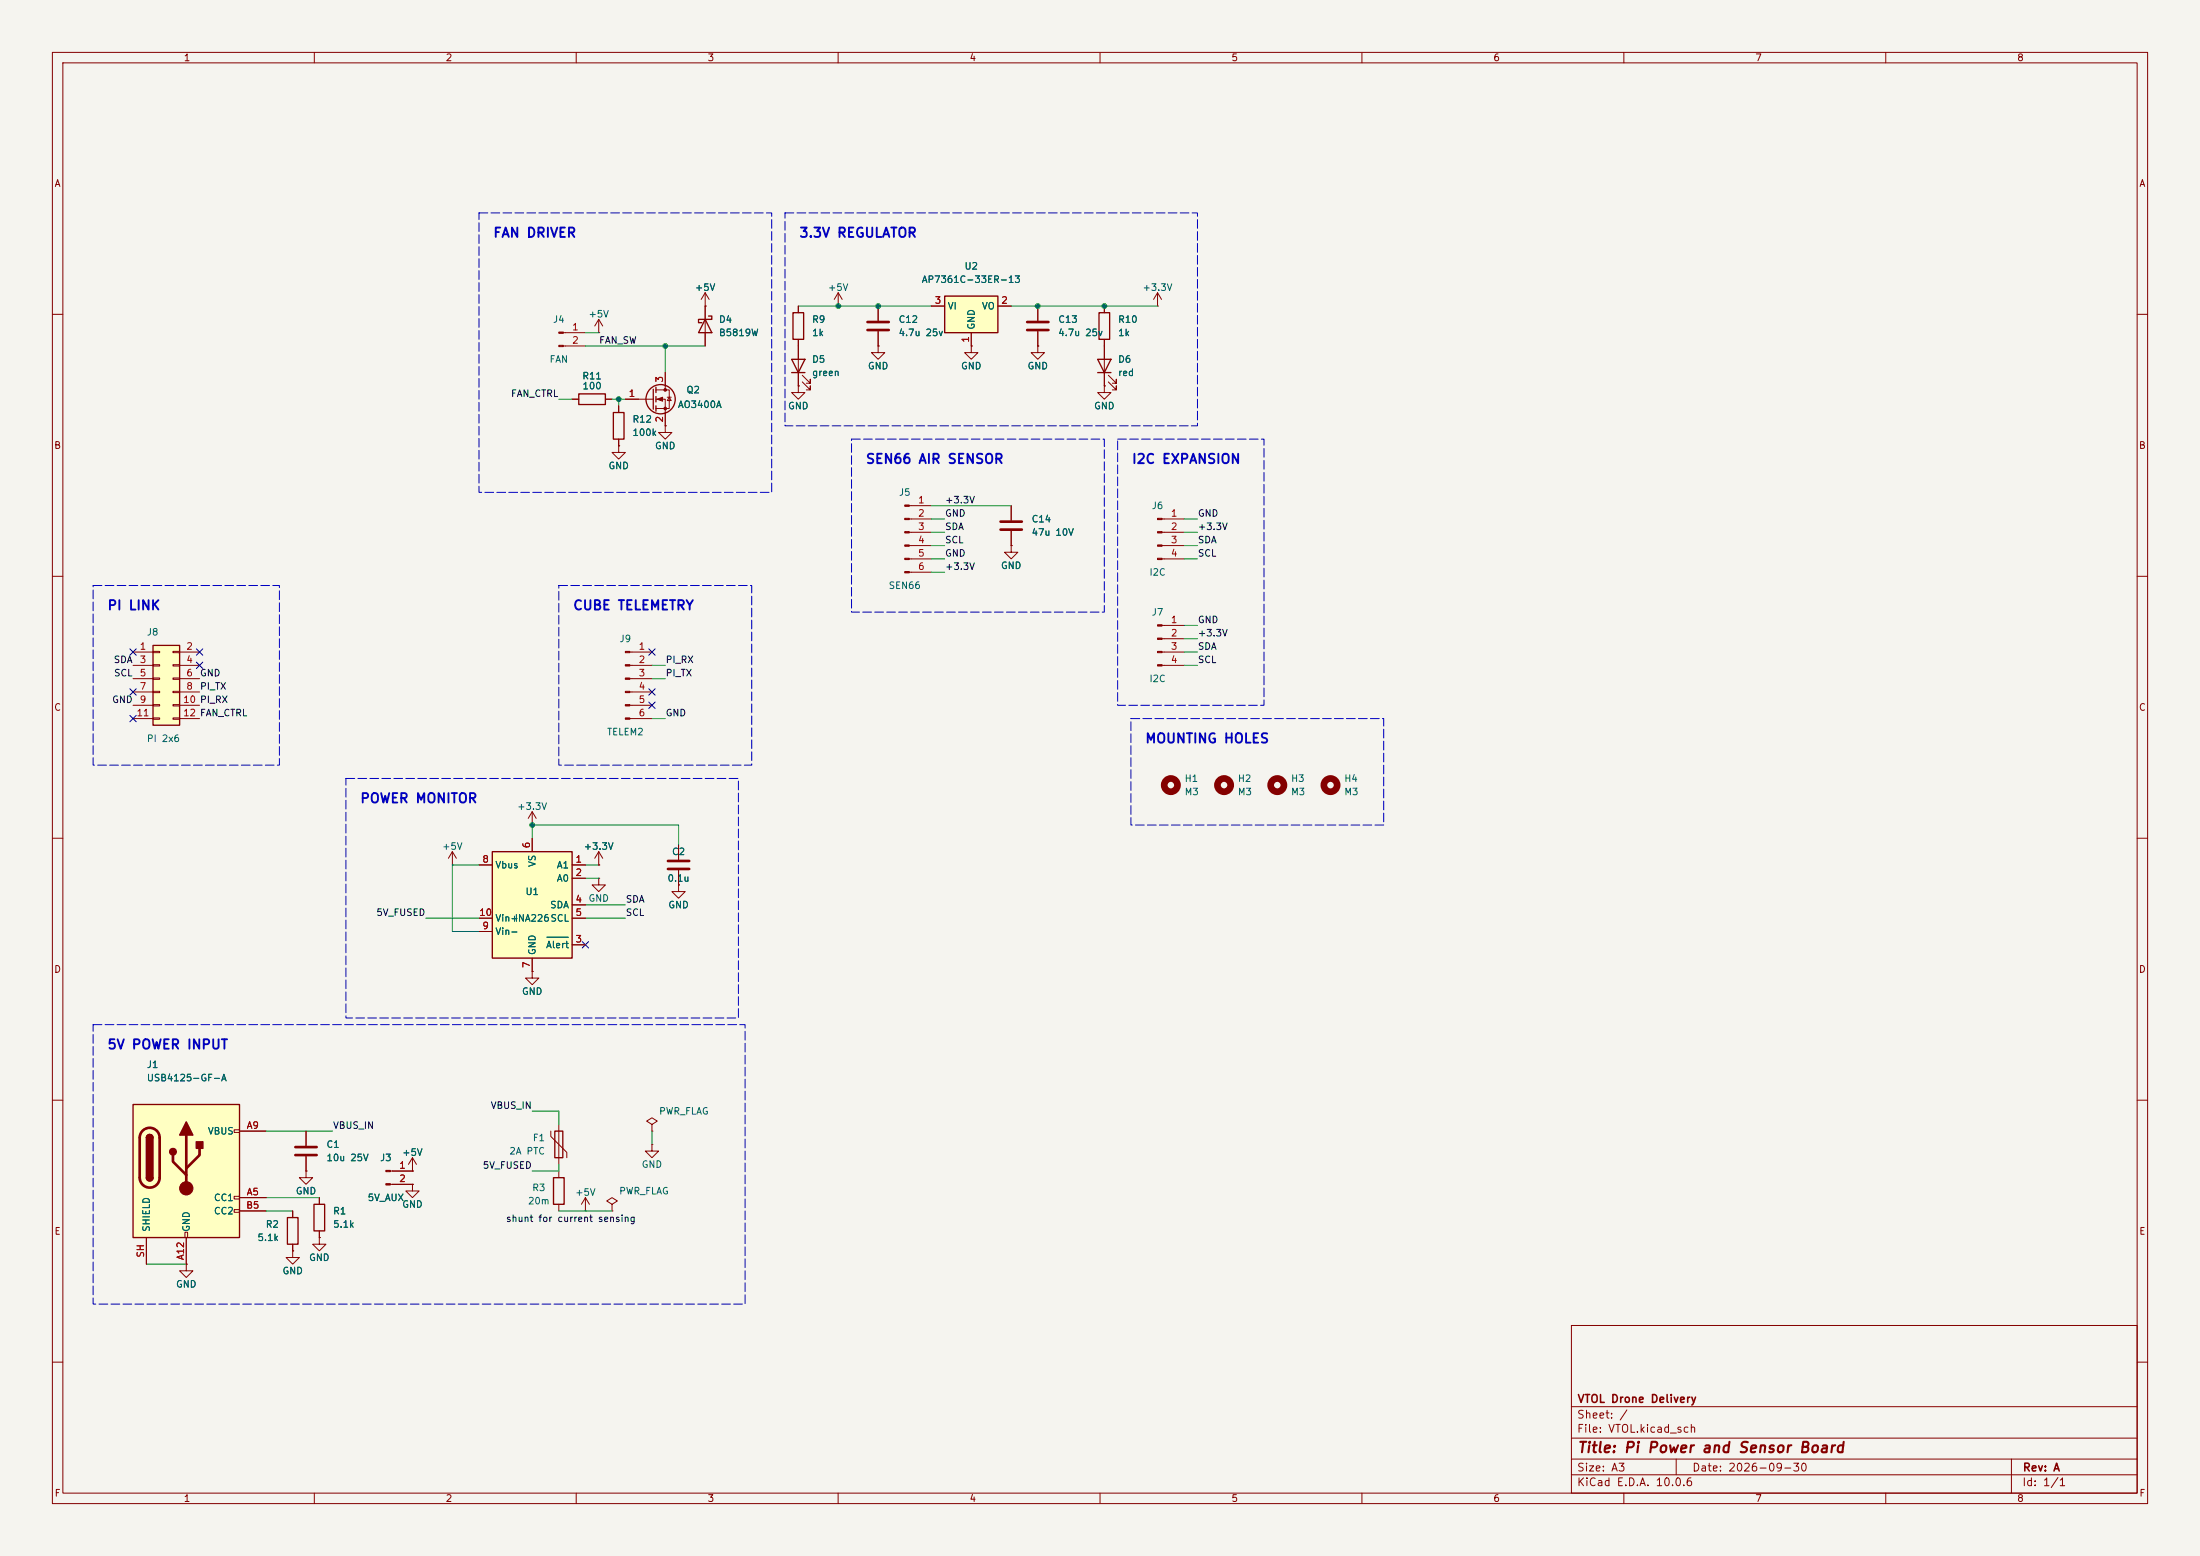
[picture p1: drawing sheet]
<svg xmlns="http://www.w3.org/2000/svg" width="420mm" height="297mm" viewBox="0 0 420 297" stroke-linecap="round" stroke-linejoin="round" font-family="sans-serif">
<path d="M0 0h420v297h-420z" fill="#f5f4ef" stroke="#f5f4ef" stroke-width=".19"/>
<g fill="none" stroke="#840000" stroke-width=".19">
<path d="M10 10h400v277h-400zM12 12h396v273h-396zM60 10v2M110 10v2M160 10v2M210 10v2M260 10v2M310 10v2M360 10v2M10 60h2M167.6 66v1.3h1.3l-1.3 1.3-1.2-1.3h1.2M167.6 66h.1"/>
<path d="M185.4 66v1.3h1.3l-1.3 1.3-1.3-1.3h1.3M185.4 66h.1M408 60h2M10 110h2M408 110h2M10 160h2M408 160h2M114.3 167.6v1.3h1.3l-1.3 1.3-1.3-1.3h1.3M114.3 167.6h.1M10 210h2M408 210h2M300 253h108v32h-108z"/>
<path d="M10 260h2M300 278.5h108M300 274.5h108M300 268.5h108M320 278.5v3M384 278.5v6.5M408 260h2M60 285v2M110 285v2M160 285v2M210 285v2M260 285v2"/>
<path d="M300 281.5h108M310 285v2M360 285v2"/>
</g>
<path d="M180.3 56.5h10.2v7h-10.2z" fill="#ffffc2"/>
<path d="M151.4 59.7h2v5.1h-2zM180.3 56.5h10.2v7h-10.2zM151.1 68.6h2.6l-1.3 2.5zM151.1 71.1h2.6" fill="none" stroke="#840000" stroke-width=".25"/>
<g fill="none" stroke="#840000" stroke-width=".19">
<path d="M152.4 58.4v1.3M160 58.4h.1M160 55.9l-.7 1.3M160 55.9l.8 1.3M160 55.9v2.5M177.8 58.4h2.5M190.5 58.4h2.5M152.4 73.7v1.2h1.3l-1.3 1.3-1.3-1.3h1.3M152.4 73.7h.1M152.4 64.8v8.9M153.2 72.9l1.5 1.5v-.7v.7h-.8M153.2 71.6l1.5 1.6v-.8v.8h-.8"/>
<path d="M185.4 63.5v2.5M101.6 185.4v1.3h1.3l-1.3 1.3-1.3-1.3h1.3M101.6 185.4h.1"/>
</g>
<path d="M94 162.6h15.2v20.3h-15.2z" fill="#ffffc2"/>
<g fill="none" stroke="#840000" stroke-width=".25">
<path d="M110.5 75.2h5.1v2h-5.1zM117.1 78.7h2v5.1h-2zM124.7 74.3v3.8M125.2 73.9v1M125.2 75.7v1M125.2 77.5v1M134.6 61l1.3 2.5h-2.6zM135.3 60.3h.6v.7h-2.6v.6h.7M94 162.6h15.2v20.3h-15.2z"/>
<circle cx="126.1" cy="76.2" r="2.79"/>
</g>
<g fill="none" stroke="#840000" stroke-width=".19">
<path d="M134.6 58.4h.1M134.6 55.9l-.7 1.3M134.6 55.9l.8 1.3M134.6 55.9v10.1M167.6 58.4v2.8M107.5 63.5h4.3M107.5 66h4.3M109.2 76.2h1.3M115.6 76.2h1.2M118.1 77.5v1.2M119.4 76.2h5.3M125.2 74.4h2.6v3.6h-2.6"/>
<path d="M125.2 76.2h1.8v5.1M127 71.1v3.3M127.4 75.8h.7M127.8 75.8l.3 .7h-.7zM167.6 63.2v2.8M118.1 85.1v1.3h1.3l-1.3 1.2-1.3-1.2h1.3M118.1 85.1h.1M118.1 83.8v1.3M127 81.3v1.3h1.3l-1.3 1.2-1.3-1.2h1.3M127 81.3h.1M120.2 124.5h4.3M120.2 127h4.3"/>
<path d="M120.2 129.5h4.3M120.2 132.1h4.3M120.2 134.6h4.3M120.2 137.2h4.3M101.6 157.5h.1M101.6 154.9v2.6M101.6 154.9l-.8 1.3M101.6 154.9l.8 1.3M91.4 165.1h2.6M91.4 175.3h2.6M91.4 177.8h2.6M101.6 160v2.6"/>
<path d="M109.2 165.1h2.6M109.2 167.6h2.6M109.2 172.7h2.6M109.2 175.3h2.6M114.3 165.1h.1M114.3 162.6l-.8 1.2M114.3 162.6l.8 1.2M114.3 162.6v2.5M129.5 168.9v1.3h1.3l-1.3 1.3-1.2-1.3h1.2M129.5 168.9h.1M129.5 161.3v2.8M129.5 166.1v2.8"/>
<path d="M101.6 182.9v2.5M109.2 180.3h2.6"/>
</g>
<path d="M104.4 178.9h4.1" fill="none" stroke="#006464" stroke-width=".19"/>
<path d="M165.6 61.5h4.1M165.6 63h4.1M127.5 164.3h4.1M127.5 165.9h4.1" fill="none" stroke="#840000" stroke-width=".51"/>
<g fill="#840000" stroke="#840000" stroke-width=".19">
<path d="M119.4 124.3h.8v.3h-.8z"/>
<path d="M119.4 126.9h.8v.2h-.8z"/>
<path d="M119.4 129.4h.8v.3h-.8z"/>
<path d="M119.4 132h.8v.2h-.8z"/>
<path d="M119.4 134.5h.8v.2h-.8z"/>
<path d="M119.4 137h.8v.3h-.8z"/>
<path d="M125.5 76.2l1-.4v.8z"/>
<path d="M106.7 63.4h.8v.2h-.8z"/>
<path d="M106.7 65.9h.8v.3h-.8z"/>
<circle cx="127" cy="74.4" r=".25"/>
<circle cx="127" cy="78" r=".25"/>
</g>
<path d="M29.2 123.2h5.1v15.2h-5.1z" fill="#ffffc2"/>
<path d="M29.2 123.2h5.1v15.2h-5.1zM105.9 215.9h1.5v5.1h-1.5zM54.9 232.4h2v5.1h-2zM59.9 229.9h2.1v5h-2.1zM105.7 224.8h2v5.1h-2z" fill="none" stroke="#840000" stroke-width=".25"/>
<g fill="none" stroke="#840000" stroke-width=".19">
<path d="M114.3 63.5h.1M114.3 61l-.8 1.2M114.3 61l.8 1.2M114.3 61v2.5M25.4 124.5h3.8M25.4 127h3.8M25.4 129.5h3.8M25.4 132.1h3.8M25.4 134.6h3.8M25.4 137.2h3.8M29.2 124.3h1.3v.3h-1.3zM29.2 126.9h1.3v.2h-1.3z"/>
<path d="M29.2 129.4h1.3v.3h-1.3zM29.2 132h1.3v.2h-1.3zM29.2 134.5h1.3v.2h-1.3zM29.2 137h1.3v.3h-1.3zM33 124.3h1.3v.3h-1.3zM33 126.9h1.3v.2h-1.3zM33 129.4h1.3v.3h-1.3zM33 132h1.3v.2h-1.3zM33 134.5h1.3v.2h-1.3zM33 137h1.3v.3h-1.3zM34.3 124.5h3.8M34.3 127h3.8"/>
<path d="M34.3 129.5h3.8M34.3 132.1h3.8M34.3 134.6h3.8M34.3 137.2h3.8M58.4 215.9v2.8M105.2 215.9v1l3 3.1v1M106.7 214.6v7.6M124.5 218.4v1.3h1.2l-1.2 1.3-1.3-1.3h1.3M124.5 218.4h.1M124.5 214.6l1-.6-1-.6-1.1 .6 1.1 .6v1.3M124.5 215.9h.1M55.9 238.8v1.2h1.2l-1.2 1.3-1.3-1.3h1.3"/>
<path d="M55.9 238.8h.1M55.9 231.1v1.3M55.9 237.5v1.3M58.4 223.5v1.3h1.3l-1.3 1.3-1.3-1.3h1.3M58.4 223.5h.1M58.4 220.7v2.8M61 236.2v1.3h1.2l-1.2 1.3-1.3-1.3h1.3M61 236.2h.1M61 228.6v1.3M61 234.9v1.3M74.5 223.5h4.2M74.5 226.1h4.2"/>
<path d="M78.7 226.1v1.2h1.3l-1.3 1.3-1.2-1.3h1.2M78.7 226.1h.1M78.7 223.5h.1M78.7 221l-.7 1.2M78.7 221l.8 1.2M78.7 221v2.5M106.7 223.5v1.3M106.7 229.9v1.2M111.8 231.1h.1M111.8 228.6l-.8 1.3M111.8 228.6l.7 1.3M111.8 228.6v2.5"/>
<path d="M116.8 229.9l1.1-.7-1.1-.6-1 .6 1 .7v1.2M116.8 231.1h.1M35.6 241.3v1.3h1.2l-1.2 1.2-1.3-1.2h1.3M35.6 241.3h.1"/>
</g>
<path d="M56.4 218.9h4.1M56.4 220.5h4.1" fill="none" stroke="#840000" stroke-width=".51"/>
<g fill="#840000" stroke="#840000" stroke-width=".19">
<path d="M73.7 223.4h.8v.2h-.8z"/>
<path d="M73.7 225.9h.8v.3h-.8z"/>
</g>
<path d="M25.4 210.8h20.3v25.4h-20.3z" fill="#ffffc2"/>
<g fill="none" stroke="#840000" stroke-width=".19">
<path d="M134.6 58.4h.1M134.6 58.4v2.6M152.4 58.4v1.3M167.6 58.4v2.8M177.8 58.4h2.5M190.5 58.4h2.5M198.1 58.4v2.8M210.8 58.4v1.3M221 58.4h.1M221 55.9l-.8 1.3M221 55.9l.7 1.3M221 55.9v2.5"/>
<path d="M109.2 76.2h1.3M115.6 76.2h1.2M118.1 77.5v1.2M119.4 76.2h2.5M127 71.1v2.6M127 78.7v2.6M134.6 63.5v2.5M152.4 73.7h.1M152.4 64.8v3.8M152.4 71.1v2.6M167.6 66h.1M167.6 63.2v2.8"/>
<path d="M185.4 66h.1M185.4 63.5v2.5M198.1 66v1.3h1.3l-1.3 1.3-1.3-1.3h1.3M198.1 66h.1M198.1 63.2v2.8M210.8 73.7v1.2h1.3l-1.3 1.3-1.3-1.3h1.3M210.8 73.7h.1M210.8 64.8v8.9M211.6 72.9l1.5 1.5v-.7v.7h-.8M211.6 71.6l1.5 1.6v-.8v.8h-.8M118.1 85.1h.1M118.1 83.8v1.3"/>
<path d="M127 81.3h.1M173.6 99.1h4.2M173.6 96.5h4.2M193 96.5v2.8M221.8 99.1h4.3M173.6 101.6h4.2M173.6 104.1h4.2M173.6 106.7h4.2M173.6 109.2h4.2M193 104.1v1.3h1.3l-1.3 1.3-1.2-1.3h1.2M193 104.1h.1M193 101.3v2.8"/>
<path d="M221.8 119.4h4.3M221.8 101.6h4.3M221.8 104.1h4.3M221.8 106.7h4.3M221.8 121.9h4.3M221.8 124.5h4.3M221.8 127h4.3M86.4 165.1h.1M86.4 162.6l-.8 1.2M86.4 162.6l.7 1.2M86.4 162.6v2.5M91.4 165.1h2.6"/>
<path d="M91.4 175.3h2.6M91.4 177.8h2.6M101.6 160v2.6M109.2 165.1h2.6M109.2 167.6h2.6M109.2 172.7h2.6M109.2 175.3h2.6M114.3 165.1h.1M129.5 168.9h.1M129.5 161.3v2.8M129.5 166.1v2.8M101.6 185.4h.1"/>
<path d="M101.6 182.9v2.5M109.2 180.3h2.6M44.7 215.6h1v.6h-1zM45.7 215.9h5.1M58.4 215.9v2.8M27.9 236.2v5.1M35.3 235.2h.5v1h-.5zM35.6 236.2v5.1M44.7 228.3h1v.6h-1zM44.7 230.9h1v.5h-1zM45.7 228.6h5.1M45.7 231.1h5.1"/>
<path d="M55.9 238.8h.1M55.9 231.1v1.3M55.9 237.5v1.3M58.4 223.5h.1M58.4 220.7v2.8M61 236.2h.1M61 228.6v1.3M61 234.9v1.3M74.9 223.5h3.8M74.9 226.1h3.8M78.7 223.5h.1M78.7 226.1h.1"/>
<path d="M35.6 241.3h.1"/>
</g>
<path d="M209.8 59.7h2v5.1h-2zM209.5 68.6h2.6l-1.3 2.5zM209.5 71.1h2.6M25.4 210.8h20.3v25.4h-20.3zM27.9 217.2a.64 .64 0 0 1 .7-.7 .64 .64 0 0 1 .6 .7M27.9 224.8a.64 .64 0 0 0 .7 .6 .64 .64 0 0 0 .6-.6" fill="none" stroke="#840000" stroke-width=".25"/>
<path d="M196.1 61.5h4.1M196.1 63h4.1M191 99.6h4.1M191 101.1h4.1M27.2 215.8a1.9 1.9 0 0 1 2.1-.4 1.9 1.9 0 0 1 1.2 1.8v7.6a1.91 1.91 0 0 1-1.9 1.9 1.91 1.91 0 0 1-1.9-1.9v-7.8l.1-.6zM35.6 216.7v10.1M38.1 219.2v1.3l-2.5 2.5M33 220.5v1.2l2.6 2.6" fill="none" stroke="#840000" stroke-width=".51"/>
<g fill="#840000" stroke="#840000" stroke-width=".25">
<path d="M27.9 217.2h1.3v7.6h-1.3z"/>
<path d="M28.1 216.7a.64 .64 0 0 1 .7-.1 .64 .64 0 0 1 .4 .6h-1.3z"/>
<path d="M27.9 224.8h1.3a.64 .64 0 0 1-.6 .6 .64 .64 0 0 1-.7-.6z"/>
<path d="M35.6 214.1l1.2 2.6h-2.5z"/>
<path d="M37.5 217.9h1.2v1.3h-1.2z"/>
<circle cx="33" cy="219.8" r=".63"/>
</g>
<g fill="#840000" stroke="#840000" stroke-width=".19">
<path d="M221 119.3h.8v.2h-.8z"/>
<path d="M221 121.8h.8v.2h-.8z"/>
<path d="M221 124.3h.8v.3h-.8z"/>
<path d="M221 126.9h.8v.2h-.8z"/>
<path d="M221 98.9h.8v.3h-.8z"/>
<path d="M221 101.5h.8v.2h-.8z"/>
<path d="M221 104h.8v.3h-.8z"/>
<path d="M221 106.6h.8v.2h-.8z"/>
<path d="M172.7 96.4h.9v.2h-.9z"/>
<path d="M172.7 98.9h.9v.3h-.9z"/>
<path d="M172.7 101.5h.9v.2h-.9z"/>
<path d="M172.7 104h.9v.3h-.9z"/>
<path d="M172.7 106.6h.9v.2h-.9z"/>
<path d="M172.7 109.1h.9v.2h-.9z"/>
<circle cx="35.6" cy="226.8" r="1.27"/>
</g>
<g fill="none" stroke="#840000" stroke-width="1.3">
<circle cx="223.5" cy="149.9" r="1.27"/>
<circle cx="233.7" cy="149.9" r="1.27"/>
<circle cx="243.8" cy="149.9" r="1.27"/>
<circle cx="254" cy="149.9" r="1.27"/>
</g>
<g fill="none" stroke="#009600" stroke-width=".19">
<path d="M152.4 58.4h25.4M193 58.4h28M106.7 76.2h2.5M111.8 63.5h2.5M111.8 66h22.8M116.8 76.2h2.6M118.1 76.2v1.3M127 66v5.1M177.8 99.1h2.5M177.8 96.5h15.2M226.1 99.1h2.5M177.8 106.7h2.5"/>
<path d="M177.8 104.1h2.5M177.8 109.2h2.5M177.8 101.6h2.5M226.1 106.7h2.5M226.1 104.1h2.5M226.1 119.4h2.5M226.1 101.6h2.5M124.5 127h2.5M124.5 137.2h2.5M124.5 129.5h2.5M226.1 127h2.5M226.1 124.5h2.5"/>
<path d="M226.1 121.9h2.5M81.3 175.3h10.1M91.4 165.1h-5v12.7h5M101.6 160v-2.5h27.9v3.8M111.8 175.3h7.6M111.8 167.6h2.5M111.8 172.7h7.6M111.8 165.1h2.5M50.8 215.9h12.7M101.6 212.1h5.1v2.5M124.5 215.9v2.5M50.8 228.6h10.2"/>
<path d="M50.8 231.1h5.1M106.7 222.2v1.3h-5.1M106.7 231.1h10.1M27.9 241.3h7.7"/>
</g>
<g fill="none" stroke="#000084" stroke-width=".19">
<path d="M24.8 123.9l1.2 1.2M24.8 131.5l1.2 1.2M24.8 136.6l1.2 1.2M26 123.9l-1.2 1.2M26 131.5l-1.2 1.2M26 136.6l-1.2 1.2M37.5 123.9l1.2 1.2M37.5 126.4l1.2 1.2M38.7 123.9l-1.2 1.2M38.7 126.4l-1.2 1.2M123.9 131.5l1.2 1.2M123.9 134l1.2 1.2"/>
<path d="M123.9 123.9l1.2 1.2M125.1 131.5l-1.2 1.2M125.1 134l-1.2 1.2M125.1 123.9l-1.2 1.2M111.2 179.7l1.2 1.2M112.4 179.7l-1.2 1.2"/>
</g>
<path d="M91.4 40.6h55.9v53.4h-55.9zM149.9 40.6h78.7v40.7h-78.7zM162.6 83.8h48.2v33h-48.2zM213.4 83.8h27.9v50.8h-27.9zM17.8 111.8h35.5v34.3h-35.5zM106.7 111.8h36.8v34.3h-36.8zM215.9 137.2h48.3v20.3h-48.3zM66 148.6h75v45.7h-75zM17.8 195.6h124.4v53.3h-124.4z" fill="none" stroke="#0000c2" stroke-width=".19" stroke-dasharray="1.7 .6"/>
<path d="M104.4 178.9h4.1" fill="none" stroke="#006464" stroke-width=".19"/>
<g fill="#009600" stroke="#009600" stroke-width=".19">
<circle cx="101.6" cy="157.5" r=".46"/>
<circle cx="118.1" cy="76.2" r=".46"/>
<circle cx="127" cy="66" r=".46"/>
<circle cx="210.8" cy="58.4" r=".46"/>
<circle cx="198.1" cy="58.4" r=".46"/>
<circle cx="167.6" cy="58.4" r=".46"/>
<circle cx="160" cy="58.4" r=".46"/>
</g>
<text font-size="2" fill="#840000" x="301" y="277.8">Title: Pi Power and Sensor Board</text>
<g font-size="1.8" fill="#0000c2">
<text x="94" y="45.8">FAN DRIVER</text>
<text x="152.5" y="45.8">3.3V REGULATOR</text>
<text x="165.2" y="89">SEN66 AIR SENSOR</text>
<text x="216" y="89">I2C EXPANSION</text>
<text x="20.4" y="116.9">PI LINK</text>
<text x="109.3" y="116.9">CUBE TELEMETRY</text>
<text x="218.5" y="142.3">MOUNTING HOLES</text>
<text x="68.6" y="153.7">POWER MONITOR</text>
<text x="20.4" y="200.7">5V POWER INPUT</text>
</g>
<g font-size="1.5" fill="#840000">
<text x="301" y="268.1">VTOL Drone Delivery</text>
<text x="300.9" y="273.8">File: VTOL.kicad_sch</text>
<text x="300.9" y="271.1">Sheet: /</text>
<text x="300.9" y="281.2">Size: A3</text>
<text x="322.9" y="281.2">Date: 2026-09-30</text>
<text x="386" y="281.2">Rev: A</text>
<text x="300.9" y="284">KiCad E.D.A. 10.0.6</text>
<text x="385.9" y="284">Id: 1/1</text>
</g>
<g font-size="1.3" fill="#840000">
<text x="35" y="12">1</text>
<text x="85" y="12">2</text>
<text x="135" y="12">3</text>
<text x="185" y="12">4</text>
<text x="235" y="12">5</text>
<text x="285" y="12">6</text>
<text x="335" y="12">7</text>
<text x="385" y="12">8</text>
<text x="10.3" y="36">A</text>
<text x="408.3" y="36">A</text>
<text x="10.2" y="86">B</text>
<text x="408.2" y="86">B</text>
<text x="10.2" y="136">C</text>
<text x="408.2" y="136">C</text>
<text x="10.2" y="186">D</text>
<text x="408.2" y="186">D</text>
<text x="10.3" y="236">E</text>
<text x="408.3" y="236">E</text>
<text x="10.3" y="286">F</text>
<text x="35" y="287">1</text>
<text x="85" y="287">2</text>
<text x="135" y="287">3</text>
<text x="185" y="287">4</text>
<text x="235" y="287">5</text>
<text x="285" y="287">6</text>
<text x="335" y="287">7</text>
<text x="385" y="287">8</text>
<text x="408.3" y="286">F</text>
</g>
<g font-size="1.3" fill="#006464">
<text x="184" y="51.8">U2</text>
<text x="132.6" y="55.8">+5V</text>
<text x="158" y="55.8">+5V</text>
<text x="175.9" y="54.3">AP7361C-33ER-13</text>
<text x="180.8" y="59.4">VI</text>
<text x="187.3" y="59.4">VO</text>
<text x="218" y="55.8">+3.3V</text>
<text x="105.5" y="61.9">J4</text>
<text x="112.2" y="60.9">+5V</text>
<text x="137.1" y="61.9">D4</text>
<text x="137.1" y="64.5">B5819W</text>
<text x="154.9" y="61.9">R9</text>
<text x="154.9" y="64.5">1k</text>
<text x="171.4" y="61.9">C12</text>
<text x="171.4" y="64.5">4.7u 25v</text>
<text x="186.4" y="63" transform="rotate(-90 186.4 63)">GND</text>
<text x="201.9" y="61.9">C13</text>
<text x="201.9" y="64.5">4.7u 25v</text>
<text x="213.3" y="61.9">R10</text>
<text x="213.3" y="64.5">1k</text>
<text x="104.8" y="69.5">FAN</text>
<text x="154.9" y="69.5">D5</text>
<text x="165.6" y="70.8">GND</text>
<text x="183.4" y="70.8">GND</text>
<text x="196.1" y="70.8">GND</text>
<text x="213.3" y="69.5">D6</text>
<text x="111.1" y="72.7">R11</text>
<text x="111.1" y="74.6">100</text>
<text x="130.9" y="75.4">Q2</text>
<text x="154.9" y="72.1">green</text>
<text x="213.3" y="72.1">red</text>
<text x="120.6" y="81">R12</text>
<text x="120.6" y="83.5">100k</text>
<text x="129.3" y="78.2">AO3400A</text>
<text x="150.3" y="78.4">GND</text>
<text x="208.8" y="78.4">GND</text>
<text x="116" y="89.9">GND</text>
<text x="124.9" y="86.1">GND</text>
<text x="171.5" y="94.9">J5</text>
<text x="196.8" y="100">C14</text>
<text x="219.8" y="97.5">J6</text>
<text x="196.8" y="102.6">47u 10V</text>
<text x="169.5" y="112.7">SEN66</text>
<text x="191" y="108.9">GND</text>
<text x="219.3" y="110.2">I2C</text>
<text x="219.8" y="117.8">J7</text>
<text x="27.9" y="121.6">J8</text>
<text x="118.2" y="122.9">J9</text>
<text x="219.3" y="130.5">I2C</text>
<text x="27.9" y="141.9">PI 2x6</text>
<text x="115.8" y="140.7">TELEM2</text>
<text x="226" y="149.6">H1</text>
<text x="236.2" y="149.6">H2</text>
<text x="246.4" y="149.6">H3</text>
<text x="256.5" y="149.6">H4</text>
<text x="98.6" y="154.9">+3.3V</text>
<text x="226" y="152.1">M3</text>
<text x="236.2" y="152.1">M3</text>
<text x="246.4" y="152.1">M3</text>
<text x="256.5" y="152.1">M3</text>
<text x="84.3" y="162.5">+5V</text>
<text x="94.5" y="166.1">Vbus</text>
<text x="102.6" y="165.6" transform="rotate(-90 102.6 165.6)">VS</text>
<text x="106.2" y="166.1">A1</text>
<text x="111.3" y="162.5">+3.3V</text>
<text x="128.2" y="163.5">C2</text>
<text x="100.2" y="171.1">U1</text>
<text x="104.9" y="173.7">SDA</text>
<text x="106.2" y="168.6">A0</text>
<text x="112.2" y="172.4">GND</text>
<text x="127.3" y="168.6">0.1u</text>
<text x="127.5" y="173.7">GND</text>
<text x="94.5" y="178.8">Vin-</text>
<text x="94.5" y="176.2">Vin+</text>
<text x="98.1" y="176.2">INA226SCL</text>
<text x="102.6" y="182.4" transform="rotate(-90 102.6 182.4)">GND</text>
<text x="104.1" y="181.3">Alert</text>
<text x="99.5" y="190.2">GND</text>
<text x="27.9" y="204.2">J1</text>
<text x="27.9" y="206.7">USB4125-GF-A</text>
<text x="125.7" y="213.1">PWR_FLAG</text>
<text x="39.6" y="216.9">VBUS</text>
<text x="62.2" y="219.4">C1</text>
<text x="62.2" y="221.9">10u 25V</text>
<text x="72.4" y="221.9">J3</text>
<text x="76.7" y="220.9">+5V</text>
<text x="97.1" y="220.7">2A PTC</text>
<text x="101.6" y="218.1">F1</text>
<text x="101.5" y="227.7">R3</text>
<text x="122.4" y="223.2">GND</text>
<text x="40.7" y="229.6">CC1</text>
<text x="40.7" y="232.1">CC2</text>
<text x="56.4" y="228.3">GND</text>
<text x="63.5" y="232.1">R1</text>
<text x="70.1" y="229.6">5V_AUX</text>
<text x="76.7" y="230.8">GND</text>
<text x="100.7" y="230.2">20m</text>
<text x="109.7" y="228.5">+5V</text>
<text x="118.1" y="228.3">PWR_FLAG</text>
<text x="28.9" y="235.2" transform="rotate(-90 28.9 235.2)">SHIELD</text>
<text x="36.5" y="235.2" transform="rotate(-90 36.5 235.2)">GND</text>
<text x="49" y="237.2">5.1k</text>
<text x="50.6" y="234.6">R2</text>
<text x="63.5" y="234.6">5.1k</text>
<text x="53.8" y="243.5">GND</text>
<text x="58.9" y="241">GND</text>
<text x="33.5" y="246.1">GND</text>
</g>
<g font-size="1.3" fill="#a90000">
<text x="178.3" y="58.3">3</text>
<text x="191" y="58.3">2</text>
<text x="109.1" y="63.4">1</text>
<text x="109.1" y="65.9">2</text>
<text x="185.3" y="65.5" transform="rotate(-90 185.3 65.5)">1</text>
<text x="119.9" y="76.1">1</text>
<text x="126.9" y="73.1" transform="rotate(-90 126.9 73.1)">3</text>
<text x="126.9" y="80.7" transform="rotate(-90 126.9 80.7)">2</text>
<text x="175.2" y="96.4">1</text>
<text x="175.2" y="98.9">2</text>
<text x="175.2" y="101.5">3</text>
<text x="223.4" y="98.9">1</text>
<text x="223.4" y="101.5">2</text>
<text x="175.2" y="104">4</text>
<text x="175.2" y="106.5">5</text>
<text x="223.4" y="104">3</text>
<text x="223.4" y="106.5">4</text>
<text x="175.2" y="109.1">6</text>
<text x="223.4" y="119.2">1</text>
<text x="26.6" y="124.3">1</text>
<text x="35.5" y="124.3">2</text>
<text x="121.8" y="124.3">1</text>
<text x="223.4" y="121.8">2</text>
<text x="223.4" y="124.3">3</text>
<text x="26.6" y="126.9">3</text>
<text x="26.6" y="129.4">5</text>
<text x="26.6" y="131.9">7</text>
<text x="35.5" y="126.9">4</text>
<text x="35.5" y="129.4">6</text>
<text x="35.5" y="131.9">8</text>
<text x="121.8" y="126.9">2</text>
<text x="121.8" y="129.4">3</text>
<text x="121.8" y="131.9">4</text>
<text x="223.4" y="126.9">4</text>
<text x="26" y="137">11</text>
<text x="26.6" y="134.5">9</text>
<text x="34.9" y="134.5">10 PI_RX</text>
<text x="34.9" y="137">12 FAN_CTRL</text>
<text x="121.8" y="134.5">5</text>
<text x="121.8" y="137">6</text>
<text x="92" y="165">8</text>
<text x="101.5" y="162" transform="rotate(-90 101.5 162)">6</text>
<text x="109.8" y="165">1</text>
<text x="109.8" y="167.5">2</text>
<text x="109.8" y="172.6">4</text>
<text x="91.4" y="175.1">10</text>
<text x="92" y="177.7">9</text>
<text x="109.8" y="175.1">5</text>
<text x="101.5" y="184.9" transform="rotate(-90 101.5 184.9)">7</text>
<text x="109.8" y="180.2">3</text>
<text x="47" y="215.8">A9</text>
<text x="76.1" y="223.4">1</text>
<text x="76.1" y="225.9">2</text>
<text x="46.9" y="231">B5</text>
<text x="47" y="228.5">A5</text>
<text x="27.8" y="240.2" transform="rotate(-90 27.8 240.2)">SH</text>
<text x="35.4" y="240.6" transform="rotate(-90 35.4 240.6)">A12</text>
</g>
<g font-size="1.3" fill="#0f0f0f">
<text x="114.3" y="65.9">FAN_SW</text>
<text x="97.4" y="76.1">FAN_CTRL</text>
<text x="180.3" y="101.5">SDA</text>
<text x="180.3" y="98.9">GND</text>
<text x="180.3" y="96.4">+3.3V</text>
<text x="228.6" y="101.5">+3.3V</text>
<text x="228.6" y="98.9">GND</text>
<text x="180.3" y="104">SCL</text>
<text x="180.3" y="106.6">GND</text>
<text x="228.6" y="106.6">SCL</text>
<text x="228.6" y="104">SDA</text>
<text x="180.3" y="109.1">+3.3V</text>
<text x="228.6" y="119.3">GND</text>
<text x="228.6" y="121.8">+3.3V</text>
<text x="228.6" y="124.3">SDA</text>
<text x="21.6" y="126.9">SDA</text>
<text x="21.7" y="129.4">SCL</text>
<text x="38.1" y="132">PI_TX</text>
<text x="38.1" y="129.4">GND</text>
<text x="127" y="126.9">PI_RX</text>
<text x="127" y="129.4">PI_TX</text>
<text x="228.6" y="126.9">SCL</text>
<text x="21.3" y="134.5">GND</text>
<text x="127" y="137">GND</text>
<text x="119.4" y="172.6">SDA</text>
<text x="71.7" y="175.1">5V_FUSED</text>
<text x="119.4" y="175.1">SCL</text>
<text x="63.5" y="215.8">VBUS_IN</text>
<text x="93.6" y="212">VBUS_IN</text>
<text x="92.1" y="223.4">5V_FUSED</text>
<text x="96.5" y="233.6">shunt for current sensing</text>
</g>
</svg>
